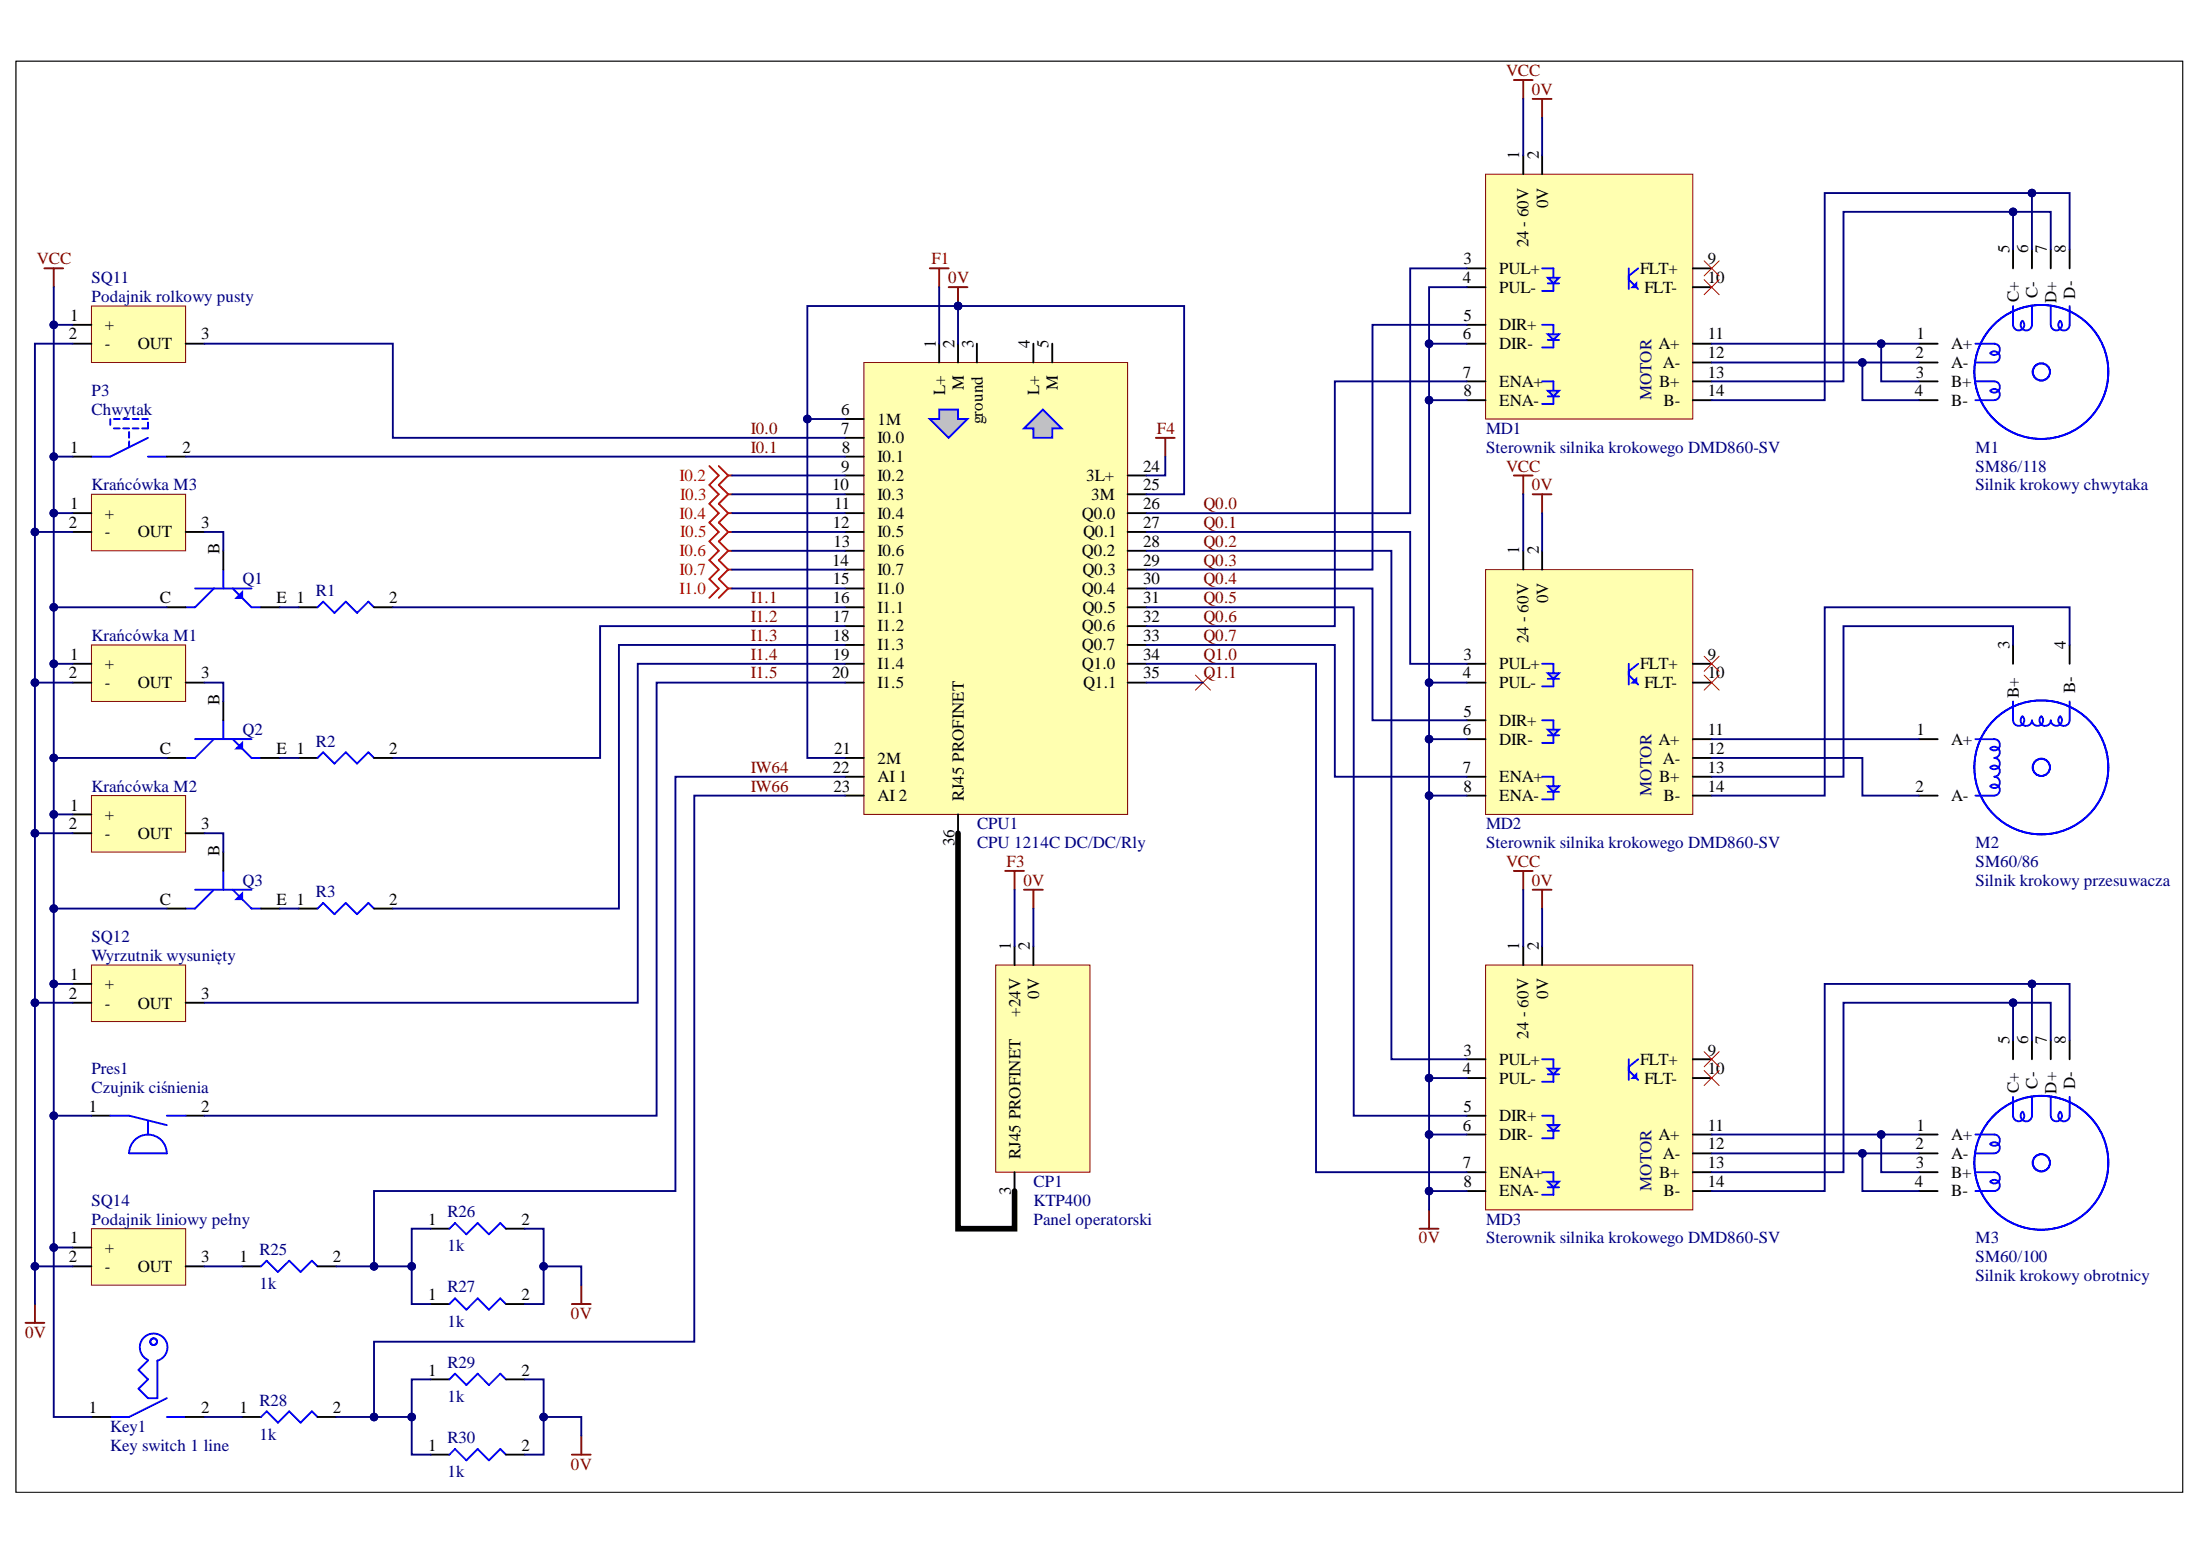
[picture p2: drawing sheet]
<svg xmlns="http://www.w3.org/2000/svg" width="297mm" height="210mm" viewBox="0 0 297 210" stroke-linecap="round" stroke-linejoin="round" font-family="sans-serif">
<path d="M2.2 8.3h292.5v193.1h-292.5z" fill="none" stroke="#000" stroke-width=".14"/>
<path d="M116.6 48.9h35.6v61h-35.6z" fill-rule="evenodd" fill="#ffffb0"/>
<path d="M116.6 48.9h35.6v61h-35.6z" fill="none" stroke="#800000" stroke-width=".14"/>
<g fill="none" stroke="#000" stroke-width=".25">
<path d="M114.1 56.6h2.5M114.1 59.1h2.5M126.8 46.4v2.5M129.4 46.4v2.5M131.9 46.4v2.5M139.5 46.4v2.5M142.1 46.4v2.5M114.1 61.6h2.5M114.1 64.2h2.5M114.1 66.7h2.5M114.1 69.3h2.5M114.1 71.8h2.5"/>
<path d="M114.1 74.3h2.5M114.1 76.9h2.5M114.1 79.4h2.5M152.2 64.2h2.6M152.2 66.7h2.6M152.2 69.3h2.6M152.2 71.8h2.6M152.2 74.3h2.6M152.2 76.9h2.6M152.2 79.4h2.6M114.1 82h2.5M114.1 84.5h2.5"/>
<path d="M114.1 87.1h2.5M114.1 89.6h2.5M114.1 92.1h2.5M152.2 82h2.6M152.2 84.5h2.6M152.2 87.1h2.6M152.2 89.6h2.6M152.2 92.1h2.6M114.1 102.3h2.5M114.1 104.8h2.5M114.1 107.4h2.5"/>
</g>
<path d="M138.3 57.8l2.5-2.5 2.5 2.5h-1.2v1.3h-2.6v-1.3z" fill-rule="evenodd" fill="#c0c0c0"/>
<path d="M138.3 57.8l2.5-2.5 2.5 2.5h-1.2v1.3h-2.6v-1.3z" fill="none" stroke="#00f" stroke-width=".25"/>
<path d="M126.8 55.3h2.6v1.3h1.2l-2.5 2.5-2.6-2.5h1.3z" fill-rule="evenodd" fill="#c0c0c0"/>
<path d="M126.8 55.3h2.6v1.3h1.2l-2.5 2.5-2.6-2.5h1.3z" fill="none" stroke="#00f" stroke-width=".25"/>
<path d="M129.4 109.9v2.6" fill="none" stroke="#000" stroke-width=".25"/>
<path d="M134.4 130.3h12.8v27.9h-12.8z" fill-rule="evenodd" fill="#ffffb0"/>
<path d="M134.4 130.3h12.8v27.9h-12.8z" fill="none" stroke="#800000" stroke-width=".14"/>
<path d="M137 127.7v2.6M139.5 127.7v2.6M137 158.2v2.6" fill="none" stroke="#000" stroke-width=".25"/>
<path d="M125.5 36.2h2.6M126.8 36.2v2.6M128.1 38.8h2.5M129.4 38.8v2.5M135.7 117.6h2.6M137 117.6v2.5M138.3 120.1h2.5M139.5 120.1v2.5" fill="none" stroke="#800000" stroke-width=".25"/>
<circle cx="129.4" cy="41.3" r=".51" fill="#000080"/>
<circle cx="129.4" cy="41.3" r=".51" fill="none" stroke="#000080" stroke-width=".14"/>
<path d="M12.3 41.3h12.8v7.6h-12.8z" fill-rule="evenodd" fill="#ffffb0"/>
<path d="M12.3 41.3h12.8v7.6h-12.8z" fill="none" stroke="#800000" stroke-width=".14"/>
<path d="M9.8 43.8h2.5M9.8 46.4h2.5M25.1 46.4h2.5M9.8 61.6h2.5M22.5 61.6h2.6" fill="none" stroke="#000" stroke-width=".25"/>
<g fill="none" stroke="#00f" stroke-width=".25">
<path d="M14.9 56.6v.8M15.4 57.8h.8M15.4 56.6h.8M16.6 57.8h.8M16.6 56.6h.8M17.4 58.3v.8M17.4 59.6v.8M17.9 57.8h.8M17.9 56.6h.8M19.2 56.6h.8M20 59.1l-5.1 2.5h-2.6M20 57v.8h-.8"/>
<path d="M20 61.6h2.5"/>
</g>
<g fill="none" stroke="#f00" stroke-width=".25">
<path d="M95.8 62.9l1.2 1.3-1.2 1.3 1.2 1.2-1.2 1.3 1.2 1.3-1.2 1.2 1.2 1.3-1.2 1.3 1.2 1.2-1.2 1.3 1.2 1.3-1.2 1.3 1.2 1.2-1.2 1.3M97 62.9l1.3 1.3M98.3 64.2l-1.3 1.3 1.3 1.2M98.3 64.2h.5M98.3 66.7l-1.3 1.3 1.3 1.3M98.3 66.7h.5M98.3 69.3l-1.3 1.2 1.3 1.3M98.3 69.3h.5M98.3 71.8l-1.3 1.3 1.3 1.2M98.3 71.8h.5M98.3 74.3l-1.3 1.3 1.3 1.3M98.3 74.3h.5"/>
<path d="M98.3 76.9l-1.3 1.3 1.3 1.2M98.3 76.9h.5M98.3 79.4l-1.3 1.3M98.3 79.4h.5"/>
</g>
<path d="M12.3 130.3h12.8v7.6h-12.8z" fill-rule="evenodd" fill="#ffffb0"/>
<path d="M12.3 130.3h12.8v7.6h-12.8z" fill="none" stroke="#800000" stroke-width=".14"/>
<path d="M9.8 132.8h2.5M9.8 135.4h2.5M25.1 135.4h2.5M12.3 150.6h2.6M25.1 150.6h2.5" fill="none" stroke="#000" stroke-width=".25"/>
<path d="M14.9 150.6h2.5l5.1 1.3M17.4 155.7h5.1M17.4 155.6a2.54 2.54 0 0 1 2.6-2.4 2.54 2.54 0 0 1 2.5 2.5M20 151.4v1.7M22.5 150.6h2.6" fill="none" stroke="#00f" stroke-width=".25"/>
<path d="M200.6 23.5h28v33.1h-28z" fill-rule="evenodd" fill="#ffffb0"/>
<path d="M200.6 23.5h28v33.1h-28z" fill="none" stroke="#800000" stroke-width=".14"/>
<g fill="none" stroke="#000" stroke-width=".25">
<path d="M198 36.2h2.6M198 38.8h2.6M205.7 21v2.5M208.2 21v2.5M228.6 36.2h2.5M228.6 38.8h2.5M198 43.8h2.6M198 46.4h2.6M198 51.5h2.6M198 54h2.6M228.6 46.4h2.5M228.6 51.5h2.5"/>
<path d="M228.6 54h2.5M228.6 48.9h2.5"/>
</g>
<path d="M208.2 36.2h1.5v3.1h-1.5M209 38.3h1.5" fill="none" stroke="#00f" stroke-width=".25"/>
<path d="M209 37.5h1.5l-.8 .8z" fill="#c0c0c0"/>
<path d="M209 37.5h1.5l-.8 .8zM208.2 43.8h1.5v3.1h-1.5M209 45.9h1.5" fill="none" stroke="#00f" stroke-width=".25"/>
<path d="M209 45.1h1.5l-.8 .8z" fill="#c0c0c0"/>
<path d="M208.2 51.5h1.5v3h-1.5M209 45.1h1.5l-.8 .8zM209 53.5h1.5" fill="none" stroke="#00f" stroke-width=".25"/>
<path d="M209 52.7h1.5l-.8 .8z" fill="#c0c0c0"/>
<path d="M219.9 37.7l1.3 1.3M219.9 36.2v2.8M221.2 36.2l-1.3 1M209 52.7h1.5l-.8 .8z" fill="none" stroke="#00f" stroke-width=".25"/>
<path d="M220.4 38.8l.5-.5v.5z" fill="#c0c0c0"/>
<path d="M220.4 38.8l.5-.5v.5z" fill="none" stroke="#00f" stroke-width=".25"/>
<path d="M200.6 76.9h28v33h-28z" fill-rule="evenodd" fill="#ffffb0"/>
<path d="M200.6 76.9h28v33h-28z" fill="none" stroke="#800000" stroke-width=".14"/>
<g fill="none" stroke="#000" stroke-width=".25">
<path d="M205.7 74.4v2.5M208.2 74.4v2.5M198 89.6h2.6M198 92.1h2.6M198 97.2h2.6M198 99.8h2.6M228.6 89.6h2.5M228.6 92.1h2.5M228.6 99.8h2.5M198 104.8h2.6M198 107.4h2.6M228.6 104.8h2.5"/>
<path d="M228.6 107.4h2.5M228.6 102.3h2.5"/>
</g>
<path d="M208.2 89.6h1.5v3.1h-1.5M209 91.6h1.5" fill="none" stroke="#00f" stroke-width=".25"/>
<path d="M209 90.9h1.5l-.8 .7z" fill="#c0c0c0"/>
<path d="M208.2 97.2h1.5v3.1h-1.5M209 90.9h1.5l-.8 .7zM209 99.3h1.5" fill="none" stroke="#00f" stroke-width=".25"/>
<path d="M209 98.5h1.5l-.8 .8z" fill="#c0c0c0"/>
<path d="M209 98.5h1.5l-.8 .8zM208.2 104.8h1.5v3.1h-1.5M209 106.9h1.5" fill="none" stroke="#00f" stroke-width=".25"/>
<path d="M209 106.1h1.5l-.8 .8z" fill="#c0c0c0"/>
<path d="M219.9 91.1l1.3 1.3M219.9 89.6v2.8M221.2 89.6l-1.3 1M209 106.1h1.5l-.8 .8z" fill="none" stroke="#00f" stroke-width=".25"/>
<path d="M220.4 92.1l.5-.5v.5z" fill="#c0c0c0"/>
<path d="M220.4 92.1l.5-.5v.5z" fill="none" stroke="#00f" stroke-width=".25"/>
<path d="M200.6 130.3h28v33h-28z" fill-rule="evenodd" fill="#ffffb0"/>
<path d="M200.6 130.3h28v33h-28z" fill="none" stroke="#800000" stroke-width=".14"/>
<g fill="none" stroke="#000" stroke-width=".25">
<path d="M205.7 127.7v2.6M208.2 127.7v2.6M198 143h2.6M198 145.5h2.6M198 150.6h2.6M198 153.1h2.6M198 158.2h2.6M228.6 143h2.5M228.6 145.5h2.5M228.6 153.1h2.5M228.6 158.2h2.5M228.6 155.7h2.5"/>
<path d="M198 160.8h2.6M228.6 160.8h2.5"/>
</g>
<path d="M208.2 143h1.5v3h-1.5M209 145h1.5" fill="none" stroke="#00f" stroke-width=".25"/>
<path d="M209 144.3h1.5l-.8 .7z" fill="#c0c0c0"/>
<path d="M208.2 150.6h1.5v3.1h-1.5M209 144.3h1.5l-.8 .7zM209 152.6h1.5" fill="none" stroke="#00f" stroke-width=".25"/>
<path d="M209 151.9h1.5l-.8 .7z" fill="#c0c0c0"/>
<path d="M208.2 158.2h1.5v3.1h-1.5M209 151.9h1.5l-.8 .7zM209 160.3h1.5" fill="none" stroke="#00f" stroke-width=".25"/>
<path d="M209 159.5h1.5l-.8 .8z" fill="#c0c0c0"/>
<path d="M209 159.5h1.5l-.8 .8zM219.9 144.5l1.3 1.3M219.9 143v2.8M221.2 143l-1.3 1" fill="none" stroke="#00f" stroke-width=".25"/>
<path d="M220.4 145.5l.5-.5v.5z" fill="#c0c0c0"/>
<path d="M220.4 145.5l.5-.5v.5z" fill="none" stroke="#00f" stroke-width=".25"/>
<g fill="none" stroke="#800000" stroke-width=".25">
<path d="M204.4 10.8h2.5M205.7 10.8v2.6M206.9 13.4h2.6M208.2 13.4v2.5M204.4 64.2h2.5M205.7 64.2v2.5M206.9 66.7h2.6M208.2 66.7v2.6M204.4 117.6h2.5M205.7 117.6v2.5M206.9 120.1h2.6M208.2 120.1v2.5"/>
<path d="M191.7 165.9h2.5M193 163.3v2.6"/>
</g>
<g fill="none" stroke="#f00" stroke-width=".14">
<path d="M230.1 35.2l2 2M230.1 37.7l2 2.1M232.1 35.2l-2 2M232.1 37.7l-2 2.1M161.4 91.1l2 2.1M163.4 91.1l-2 2.1M230.1 88.6l2 2M230.1 91.1l2 2.1M232.1 88.6l-2 2M232.1 91.1l-2 2.1M230.1 142l2 2M230.1 144.5l2 2"/>
<path d="M232.1 142l-2 2M232.1 144.5l-2 2"/>
</g>
<path d="M12.3 66.7h12.8v7.6h-12.8z" fill-rule="evenodd" fill="#ffffb0"/>
<path d="M12.3 66.7h12.8v7.6h-12.8z" fill="none" stroke="#800000" stroke-width=".14"/>
<path d="M9.8 69.3h2.5M9.8 71.8h2.5M25.1 71.8h2.5" fill="none" stroke="#000" stroke-width=".25"/>
<path d="M12.3 87.1h12.8v7.6h-12.8z" fill-rule="evenodd" fill="#ffffb0"/>
<path d="M12.3 87.1h12.8v7.6h-12.8z" fill="none" stroke="#800000" stroke-width=".14"/>
<path d="M9.8 89.6h2.5M9.8 92.1h2.5M25.1 92.1h2.5" fill="none" stroke="#000" stroke-width=".25"/>
<path d="M12.3 107.4h12.8v7.6h-12.8z" fill-rule="evenodd" fill="#ffffb0"/>
<path d="M12.3 107.4h12.8v7.6h-12.8z" fill="none" stroke="#800000" stroke-width=".14"/>
<path d="M30.2 74.3v2.6M22.5 82h2.6M35.2 82h2.6M9.8 109.9h2.5M9.8 112.5h2.5M25.1 112.5h2.5" fill="none" stroke="#000" stroke-width=".25"/>
<path d="M26.3 79.4h7.7M28.9 79.4l-2.6 2.6h-1.2M30.2 76.9v2.5M31.4 79.4l2.6 2.6h1.2" fill="none" stroke="#00f" stroke-width=".25"/>
<path d="M31.9 80.7l.8-.8v.8z" fill="#00f"/>
<path d="M26.3 99.8h7.7M28.9 99.8l-2.6 2.5h-1.2M30.2 97.2v2.6M31.4 99.8l2.6 2.5h1.2M31.9 80.7l.8-.8v.8z" fill="none" stroke="#00f" stroke-width=".25"/>
<path d="M30.2 94.7v2.5M22.5 102.3h2.6M35.2 102.3h2.6" fill="none" stroke="#000" stroke-width=".25"/>
<path d="M31.9 101l.8-.7v.7z" fill="#00f"/>
<path d="M30.2 117.6v2.5M31.9 101l.8-.7v.7zM26.3 120.1h7.7M28.9 120.1l-2.6 2.5h-1.2M31.4 120.1l2.6 2.5h1.2" fill="none" stroke="#00f" stroke-width=".25"/>
<path d="M30.2 115v2.6M22.5 122.6h2.6M35.2 122.6h2.6" fill="none" stroke="#000" stroke-width=".25"/>
<path d="M31.9 121.4l.8-.8v.8z" fill="#00f"/>
<path d="M42.9 82l.7-.8 1.6 1.5 1.5-1.5 1.5 1.5 1.5-1.5 .8 .8M42.9 102.3l.7-.8 1.6 1.6 1.5-1.6 1.5 1.6 1.5-1.6 .8 .8M31.9 121.4l.8-.8v.8zM42.9 122.6l.7-.7 1.6 1.5 1.5-1.5 1.5 1.5 1.5-1.5 .8 .7" fill="none" stroke="#00f" stroke-width=".25"/>
<path d="M6 36.2h2.5M7.3 36.2v2.6M156.1 59.1h2.5M157.3 59.1v2.5M3.4 178.6h2.6M4.7 176v2.6" fill="none" stroke="#800000" stroke-width=".25"/>
<path d="M40.3 82h2.6M50.5 82h2.5M40.3 102.3h2.6M50.5 102.3h2.5M40.3 122.6h2.6M50.5 122.6h2.5" fill="none" stroke="#000" stroke-width=".25"/>
<path d="M12.3 165.9h12.8v7.6h-12.8z" fill-rule="evenodd" fill="#ffffb0"/>
<path d="M12.3 165.9h12.8v7.6h-12.8z" fill="none" stroke="#800000" stroke-width=".14"/>
<g fill="none" stroke="#000" stroke-width=".25">
<path d="M271.8 33.7v2.5M274.3 33.7v2.5M276.9 33.7v2.5M279.4 33.7v2.5M259.1 46.4h2.5M259.1 48.9h2.5M259.1 51.5h2.5M259.1 54h2.5M259.1 99.8h2.5M271.8 87.1v2.5M279.4 87.1v2.5M259.1 107.4h2.5"/>
<path d="M259.1 153.1h2.5M259.1 155.7h2.5M259.1 158.2h2.5M271.8 140.4v2.6M274.3 140.4v2.6M276.9 140.4v2.6M279.4 140.4v2.6M9.8 168.4h2.5M9.8 170.9h2.5M25.1 170.9h2.5M32.7 170.9h2.5M42.9 170.9h2.5"/>
<path d="M58.1 165.9h2.6M58.1 176h2.6M68.3 165.9h2.6M68.3 176h2.6M259.1 160.8h2.5M12.3 191.3h2.6M25.1 191.3h2.5M32.7 191.3h2.5M42.9 191.3h2.5M58.1 186.2h2.6M58.1 196.4h2.6M68.3 186.2h2.6"/>
<path d="M68.3 196.4h2.6"/>
</g>
<g fill="none" stroke="#00f" stroke-width=".25">
<path d="M266.7 46.4h2.6a.76 .76 0 0 1 .7 1 .76 .76 0 0 1-1.3 .3M266.7 51.5h2.6a.76 .76 0 0 1 .7 1 .76 .76 0 0 1-1.3 .3M266.7 48.9h2.6M266.7 54h2.6M268.7 47.7a.75 .75 0 0 1 1.2 .2 .75 .75 0 0 1-.6 1M268.7 52.7a.75 .75 0 0 1 1.2 .2 .75 .75 0 0 1-.6 1.1M271.8 41.3v2.5M273.1 43.3a.76 .76 0 0 1-.2 1.2 .76 .76 0 0 1-1.1-.6M274.3 41.3v2.5a.76 .76 0 0 1-1 .8 .76 .76 0 0 1-.3-1.3M276.9 41.3v2.5M278.2 43.3a.75 .75 0 0 1-.2 1.2 .75 .75 0 0 1-1.1-.6M279.4 41.3v2.5a.76 .76 0 0 1-1 .8 .76 .76 0 0 1-.3-1.3"/>
<path d="M266.7 99.8h2.6a.76 .76 0 0 1 .7 1 .76 .76 0 0 1-1.3 .3M271.8 94.7v2.5M273 96.7a.76 .76 0 0 0 .3 1.2 .76 .76 0 0 0 1-.7M273.1 96.7a.75 .75 0 0 1-.2 1.2 .75 .75 0 0 1-1.1-.6M275.6 96.7a.76 .76 0 0 0 .2 1.2 .76 .76 0 0 0 1.1-.7M275.6 96.7a.75 .75 0 0 1-.2 1.2 .75 .75 0 0 1-1-.6M278.2 96.7a.75 .75 0 0 1-.2 1.2 .75 .75 0 0 1-1.1-.6M279.4 94.7v2.5a.76 .76 0 0 1-1 .7 .76 .76 0 0 1-.3-1.2M266.7 107.4h2.6M268.7 106.1a.75 .75 0 0 1 1.2 .2 .75 .75 0 0 1-.6 1.1M268.7 103.6a.75 .75 0 0 1 1.2 .2 .75 .75 0 0 1-.6 1M268.7 101a.75 .75 0 0 1 1.2 .2 .75 .75 0 0 1-.6 1.1"/>
<path d="M269.3 104.8a.76 .76 0 0 1 .7 1.1 .76 .76 0 0 1-1.3 .3M269.3 102.3a.76 .76 0 0 1 .7 1.1 .76 .76 0 0 1-1.3 .2M266.7 153.1h2.6a.76 .76 0 0 1 .7 1.1 .76 .76 0 0 1-1.3 .3M266.7 158.2h2.6a.76 .76 0 0 1 .7 1.1 .76 .76 0 0 1-1.3 .3M266.7 155.7h2.6M268.7 154.4a.75 .75 0 0 1 1.2 .2 .75 .75 0 0 1-.6 1.1M268.7 159.5a.75 .75 0 0 1 1.2 .2 .75 .75 0 0 1-.6 1.1M271.8 148.1v2.5M273.1 150.1a.75 .75 0 0 1-.2 1.2 .75 .75 0 0 1-1.1-.6M274.3 148.1v2.5a.76 .76 0 0 1-1 .7 .76 .76 0 0 1-.3-1.2M276.9 148.1v2.5M278.2 150.1a.75 .75 0 0 1-.2 1.2 .75 .75 0 0 1-1.1-.6"/>
<path d="M279.4 148.1v2.5a.76 .76 0 0 1-1 .7 .76 .76 0 0 1-.3-1.2M35.2 170.9l.8-.7 1.5 1.5 1.6-1.5 1.5 1.5 1.5-1.5 .8 .7M60.7 176l.7-.7 1.6 1.5 1.5-1.5 1.5 1.5 1.6-1.5 .7 .7M60.7 165.9l.7-.8 1.6 1.5 1.5-1.5 1.5 1.5 1.5-1.5 .8 .8M266.7 160.8h2.6M20 183.7l-1.3 1.2 1.3 1.3-1.3 1.3 1.3 1.2h1.3v-5M20 183.6a1.86 1.86 0 0 1-.7-2.9 1.86 1.86 0 0 1 3 .2 1.86 1.86 0 0 1-1 2.8M22.5 188.7l-5.1 2.6h-2.5M22.5 191.3h2.6M35.2 191.3l.8-.8 1.5 1.5 1.6-1.5 1.5 1.5 1.5-1.5 .8 .8M60.7 186.2l.7-.8 1.6 1.6 1.5-1.6 1.5 1.6 1.6-1.6 .7 .8M60.7 196.4l.7-.8 1.6 1.5 1.5-1.5 1.5 1.5 1.6-1.5 .7 .8"/>
<circle cx="275.6" cy="50.2" r="1.16"/>
<circle cx="275.6" cy="50.2" r="9"/>
<circle cx="275.6" cy="103.6" r="1.16"/>
<circle cx="275.6" cy="103.6" r="9"/>
<circle cx="275.6" cy="157" r="9"/>
<circle cx="275.6" cy="157" r="1.16"/>
<circle cx="20.7" cy="181.1" r=".45"/>
</g>
<path d="M77.2 176h2.6M78.5 173.5v2.5M77.2 196.4h2.6M78.5 193.8v2.6" fill="none" stroke="#800000" stroke-width=".25"/>
<path d="M208.2 15.9v5.1M4.7 170.9h5.1" fill="none" stroke="#000080" stroke-width=".25"/>
<circle cx="4.7" cy="170.9" r=".51" fill="#000080"/>
<circle cx="4.7" cy="170.9" r=".51" fill="none" stroke="#000080" stroke-width=".14"/>
<path d="M4.7 135.4h5.1" fill="none" stroke="#000080" stroke-width=".25"/>
<circle cx="4.7" cy="135.4" r=".51" fill="#000080"/>
<circle cx="4.7" cy="135.4" r=".51" fill="none" stroke="#000080" stroke-width=".14"/>
<path d="M4.7 92.1v20.4h5.1" fill="none" stroke="#000080" stroke-width=".25"/>
<circle cx="4.7" cy="92.1" r=".51" fill="#000080"/>
<circle cx="4.7" cy="92.1" r=".51" fill="none" stroke="#000080" stroke-width=".14"/>
<circle cx="4.7" cy="112.5" r=".51" fill="#000080"/>
<circle cx="4.7" cy="112.5" r=".51" fill="none" stroke="#000080" stroke-width=".14"/>
<path d="M4.7 71.8v20.3h5.1" fill="none" stroke="#000080" stroke-width=".25"/>
<circle cx="4.7" cy="71.8" r=".51" fill="#000080"/>
<circle cx="4.7" cy="71.8" r=".51" fill="none" stroke="#000080" stroke-width=".14"/>
<circle cx="4.7" cy="92.1" r=".51" fill="#000080"/>
<circle cx="4.7" cy="92.1" r=".51" fill="none" stroke="#000080" stroke-width=".14"/>
<path d="M9.8 46.4h-5.1v25.4h5.1" fill="none" stroke="#000080" stroke-width=".25"/>
<circle cx="4.7" cy="71.8" r=".51" fill="#000080"/>
<circle cx="4.7" cy="71.8" r=".51" fill="none" stroke="#000080" stroke-width=".14"/>
<path d="M7.3 168.4v22.9h5" fill="none" stroke="#000080" stroke-width=".25"/>
<circle cx="7.3" cy="168.4" r=".51" fill="#000080"/>
<circle cx="7.3" cy="168.4" r=".51" fill="none" stroke="#000080" stroke-width=".14"/>
<path d="M7.3 150.6v17.8h2.5" fill="none" stroke="#000080" stroke-width=".25"/>
<circle cx="7.3" cy="168.4" r=".51" fill="#000080"/>
<circle cx="7.3" cy="168.4" r=".51" fill="none" stroke="#000080" stroke-width=".14"/>
<circle cx="7.3" cy="150.6" r=".51" fill="#000080"/>
<circle cx="7.3" cy="150.6" r=".51" fill="none" stroke="#000080" stroke-width=".14"/>
<path d="M22.5 122.6h-15.2v28h5" fill="none" stroke="#000080" stroke-width=".25"/>
<circle cx="7.3" cy="150.6" r=".51" fill="#000080"/>
<circle cx="7.3" cy="150.6" r=".51" fill="none" stroke="#000080" stroke-width=".14"/>
<circle cx="7.3" cy="132.8" r=".51" fill="#000080"/>
<circle cx="7.3" cy="132.8" r=".51" fill="none" stroke="#000080" stroke-width=".14"/>
<circle cx="7.3" cy="122.6" r=".51" fill="#000080"/>
<circle cx="7.3" cy="122.6" r=".51" fill="none" stroke="#000080" stroke-width=".14"/>
<path d="M7.3 132.8h2.5" fill="none" stroke="#000080" stroke-width=".25"/>
<circle cx="7.3" cy="132.8" r=".51" fill="#000080"/>
<circle cx="7.3" cy="132.8" r=".51" fill="none" stroke="#000080" stroke-width=".14"/>
<path d="M9.8 109.9h-2.5v12.7" fill="none" stroke="#000080" stroke-width=".25"/>
<circle cx="7.3" cy="122.6" r=".51" fill="#000080"/>
<circle cx="7.3" cy="122.6" r=".51" fill="none" stroke="#000080" stroke-width=".14"/>
<circle cx="7.3" cy="109.9" r=".51" fill="#000080"/>
<circle cx="7.3" cy="109.9" r=".51" fill="none" stroke="#000080" stroke-width=".14"/>
<path d="M7.3 102.3h15.2" fill="none" stroke="#000080" stroke-width=".25"/>
<circle cx="7.3" cy="102.3" r=".51" fill="#000080"/>
<circle cx="7.3" cy="102.3" r=".51" fill="none" stroke="#000080" stroke-width=".14"/>
<path d="M9.8 89.6h-2.5v20.3" fill="none" stroke="#000080" stroke-width=".25"/>
<circle cx="7.3" cy="109.9" r=".51" fill="#000080"/>
<circle cx="7.3" cy="109.9" r=".51" fill="none" stroke="#000080" stroke-width=".14"/>
<circle cx="7.3" cy="102.3" r=".51" fill="#000080"/>
<circle cx="7.3" cy="102.3" r=".51" fill="none" stroke="#000080" stroke-width=".14"/>
<circle cx="7.3" cy="89.6" r=".51" fill="#000080"/>
<circle cx="7.3" cy="89.6" r=".51" fill="none" stroke="#000080" stroke-width=".14"/>
<path d="M7.3 82h15.2" fill="none" stroke="#000080" stroke-width=".25"/>
<circle cx="7.3" cy="82" r=".51" fill="#000080"/>
<circle cx="7.3" cy="82" r=".51" fill="none" stroke="#000080" stroke-width=".14"/>
<path d="M9.8 69.3h-2.5v20.3" fill="none" stroke="#000080" stroke-width=".25"/>
<circle cx="7.3" cy="89.6" r=".51" fill="#000080"/>
<circle cx="7.3" cy="89.6" r=".51" fill="none" stroke="#000080" stroke-width=".14"/>
<circle cx="7.3" cy="82" r=".51" fill="#000080"/>
<circle cx="7.3" cy="82" r=".51" fill="none" stroke="#000080" stroke-width=".14"/>
<circle cx="7.3" cy="69.3" r=".51" fill="#000080"/>
<circle cx="7.3" cy="69.3" r=".51" fill="none" stroke="#000080" stroke-width=".14"/>
<path d="M9.8 61.6h-2.5v7.7" fill="none" stroke="#000080" stroke-width=".25"/>
<circle cx="7.3" cy="69.3" r=".51" fill="#000080"/>
<circle cx="7.3" cy="69.3" r=".51" fill="none" stroke="#000080" stroke-width=".14"/>
<circle cx="7.3" cy="61.6" r=".51" fill="#000080"/>
<circle cx="7.3" cy="61.6" r=".51" fill="none" stroke="#000080" stroke-width=".14"/>
<path d="M7.3 43.8h2.5" fill="none" stroke="#000080" stroke-width=".25"/>
<circle cx="7.3" cy="43.8" r=".51" fill="#000080"/>
<circle cx="7.3" cy="43.8" r=".51" fill="none" stroke="#000080" stroke-width=".14"/>
<g fill="none" stroke="#000080" stroke-width=".25">
<path d="M27.6 46.4h25.4v12.7h61.1M25.1 61.6h89M27.6 71.8h2.6v2.5M27.6 92.1h2.6v2.6M37.8 82h2.5M114.1 92.1h-25.4v58.5h-61.1M114.1 89.6h-28v45.8h-58.5M27.6 112.5h2.6v2.5M37.8 102.3h2.5M37.8 122.6h2.5M27.6 170.9h5.1M27.6 191.3h5.1"/>
<path d="M45.4 191.3h10.2"/>
</g>
<circle cx="55.6" cy="191.3" r=".51" fill="#000080"/>
<circle cx="55.6" cy="191.3" r=".51" fill="none" stroke="#000080" stroke-width=".14"/>
<circle cx="50.5" cy="191.3" r=".51" fill="#000080"/>
<circle cx="50.5" cy="191.3" r=".51" fill="none" stroke="#000080" stroke-width=".14"/>
<path d="M58.1 165.9h-2.5v5h-10.2" fill="none" stroke="#000080" stroke-width=".25"/>
<circle cx="50.5" cy="170.9" r=".51" fill="#000080"/>
<circle cx="50.5" cy="170.9" r=".51" fill="none" stroke="#000080" stroke-width=".14"/>
<circle cx="55.6" cy="170.9" r=".51" fill="#000080"/>
<circle cx="55.6" cy="170.9" r=".51" fill="none" stroke="#000080" stroke-width=".14"/>
<path d="M114.1 107.4h-20.4v73.7h-43.2v10.2" fill="none" stroke="#000080" stroke-width=".25"/>
<circle cx="50.5" cy="191.3" r=".51" fill="#000080"/>
<circle cx="50.5" cy="191.3" r=".51" fill="none" stroke="#000080" stroke-width=".14"/>
<path d="M114.1 104.8h-22.9v56h-40.7v10.1" fill="none" stroke="#000080" stroke-width=".25"/>
<circle cx="50.5" cy="170.9" r=".51" fill="#000080"/>
<circle cx="50.5" cy="170.9" r=".51" fill="none" stroke="#000080" stroke-width=".14"/>
<path d="M53 82h61.1M114.1 87.1h-30.5v35.5h-30.6M114.1 84.5h-33.1v17.8h-28M58.1 186.2h-2.5v10.2h2.5" fill="none" stroke="#000080" stroke-width=".25"/>
<circle cx="55.6" cy="191.3" r=".51" fill="#000080"/>
<circle cx="55.6" cy="191.3" r=".51" fill="none" stroke="#000080" stroke-width=".14"/>
<path d="M55.6 170.9v5.1h2.5" fill="none" stroke="#000080" stroke-width=".25"/>
<circle cx="55.6" cy="170.9" r=".51" fill="#000080"/>
<circle cx="55.6" cy="170.9" r=".51" fill="none" stroke="#000080" stroke-width=".14"/>
<path d="M70.9 186.2h2.5v10.2h-2.5" fill="none" stroke="#000080" stroke-width=".25"/>
<circle cx="73.4" cy="191.3" r=".51" fill="#000080"/>
<circle cx="73.4" cy="191.3" r=".51" fill="none" stroke="#000080" stroke-width=".14"/>
<path d="M70.9 165.9h2.5v10.1h-2.5" fill="none" stroke="#000080" stroke-width=".25"/>
<circle cx="73.4" cy="170.9" r=".51" fill="#000080"/>
<circle cx="73.4" cy="170.9" r=".51" fill="none" stroke="#000080" stroke-width=".14"/>
<path d="M73.4 191.3h5.1v2.5" fill="none" stroke="#000080" stroke-width=".25"/>
<circle cx="73.4" cy="191.3" r=".51" fill="#000080"/>
<circle cx="73.4" cy="191.3" r=".51" fill="none" stroke="#000080" stroke-width=".14"/>
<path d="M73.4 170.9h5.1v2.6" fill="none" stroke="#000080" stroke-width=".25"/>
<circle cx="73.4" cy="170.9" r=".51" fill="#000080"/>
<circle cx="73.4" cy="170.9" r=".51" fill="none" stroke="#000080" stroke-width=".14"/>
<path d="M109 56.6v45.7h5.1M98.8 79.4h15.3M98.8 76.9h15.3M98.8 74.3h15.3M98.8 71.8h15.3M98.8 69.3h15.3M98.8 66.7h15.3M98.8 64.2h15.3" fill="none" stroke="#000080" stroke-width=".25"/>
<circle cx="109" cy="56.6" r=".51" fill="#000080"/>
<circle cx="109" cy="56.6" r=".51" fill="none" stroke="#000080" stroke-width=".14"/>
<path d="M129.4 46.4v-5.1h-20.4v15.3h5.1" fill="none" stroke="#000080" stroke-width=".25"/>
<circle cx="109" cy="56.6" r=".51" fill="#000080"/>
<circle cx="109" cy="56.6" r=".51" fill="none" stroke="#000080" stroke-width=".14"/>
<circle cx="129.4" cy="41.3" r=".51" fill="#000080"/>
<circle cx="129.4" cy="41.3" r=".51" fill="none" stroke="#000080" stroke-width=".14"/>
<path d="M129.4 112.5v53.4h7.6v-5.1" fill="none" stroke="#000" stroke-width=".76"/>
<path d="M129.4 41.3h30.5v25.4h-5.1" fill="none" stroke="#000080" stroke-width=".25"/>
<circle cx="129.4" cy="41.3" r=".51" fill="#000080"/>
<circle cx="129.4" cy="41.3" r=".51" fill="none" stroke="#000080" stroke-width=".14"/>
<path d="M198 36.2h-7.6v33.1h-35.6M198 51.5h-17.8v33h-25.4M198 43.8h-12.7v33.1h-30.5M154.8 79.4h30.5v17.8h12.7M154.8 74.4h33.1v68.6h10.1M154.8 71.8h35.6v17.8h7.6M157.3 61.6v2.6h-2.5M154.8 92.1h7.6M154.8 89.6h22.9v68.6h20.3M154.8 87.1h25.4v17.7h17.8M154.8 82h28v68.6h15.2M198 153.1h-5v7.7h5" fill="none" stroke="#000080" stroke-width=".25"/>
<circle cx="192.9" cy="160.8" r=".51" fill="#000080"/>
<circle cx="192.9" cy="160.8" r=".51" fill="none" stroke="#000080" stroke-width=".14"/>
<circle cx="192.9" cy="153.1" r=".51" fill="#000080"/>
<circle cx="192.9" cy="153.1" r=".51" fill="none" stroke="#000080" stroke-width=".14"/>
<path d="M198 145.5h-5v7.6" fill="none" stroke="#000080" stroke-width=".25"/>
<circle cx="192.9" cy="153.1" r=".51" fill="#000080"/>
<circle cx="192.9" cy="153.1" r=".51" fill="none" stroke="#000080" stroke-width=".14"/>
<circle cx="193" cy="145.5" r=".51" fill="#000080"/>
<circle cx="193" cy="145.5" r=".51" fill="none" stroke="#000080" stroke-width=".14"/>
<path d="M198 107.4h-5v38.1" fill="none" stroke="#000080" stroke-width=".25"/>
<circle cx="193" cy="145.5" r=".51" fill="#000080"/>
<circle cx="193" cy="145.5" r=".51" fill="none" stroke="#000080" stroke-width=".14"/>
<circle cx="193" cy="107.4" r=".51" fill="#000080"/>
<circle cx="193" cy="107.4" r=".51" fill="none" stroke="#000080" stroke-width=".14"/>
<path d="M198 99.8h-5v7.6" fill="none" stroke="#000080" stroke-width=".25"/>
<circle cx="193" cy="107.4" r=".51" fill="#000080"/>
<circle cx="193" cy="107.4" r=".51" fill="none" stroke="#000080" stroke-width=".14"/>
<circle cx="193" cy="99.8" r=".51" fill="#000080"/>
<circle cx="193" cy="99.8" r=".51" fill="none" stroke="#000080" stroke-width=".14"/>
<path d="M198 92.1h-5v7.7" fill="none" stroke="#000080" stroke-width=".25"/>
<circle cx="193" cy="99.8" r=".51" fill="#000080"/>
<circle cx="193" cy="99.8" r=".51" fill="none" stroke="#000080" stroke-width=".14"/>
<circle cx="192.9" cy="92.1" r=".51" fill="#000080"/>
<circle cx="192.9" cy="92.1" r=".51" fill="none" stroke="#000080" stroke-width=".14"/>
<path d="M198 54h-5v38.1" fill="none" stroke="#000080" stroke-width=".25"/>
<circle cx="192.9" cy="92.1" r=".51" fill="#000080"/>
<circle cx="192.9" cy="92.1" r=".51" fill="none" stroke="#000080" stroke-width=".14"/>
<circle cx="192.9" cy="54" r=".51" fill="#000080"/>
<circle cx="192.9" cy="54" r=".51" fill="none" stroke="#000080" stroke-width=".14"/>
<path d="M198 46.4h-5v7.6" fill="none" stroke="#000080" stroke-width=".25"/>
<circle cx="192.9" cy="54" r=".51" fill="#000080"/>
<circle cx="192.9" cy="54" r=".51" fill="none" stroke="#000080" stroke-width=".14"/>
<circle cx="192.9" cy="46.4" r=".51" fill="#000080"/>
<circle cx="192.9" cy="46.4" r=".51" fill="none" stroke="#000080" stroke-width=".14"/>
<path d="M198 38.8h-5v7.6" fill="none" stroke="#000080" stroke-width=".25"/>
<circle cx="192.9" cy="46.4" r=".51" fill="#000080"/>
<circle cx="192.9" cy="46.4" r=".51" fill="none" stroke="#000080" stroke-width=".14"/>
<path d="M274.3 132.8h-27.9v28h-15.3" fill="none" stroke="#000080" stroke-width=".25"/>
<circle cx="274.3" cy="132.8" r=".51" fill="#000080"/>
<circle cx="274.3" cy="132.8" r=".51" fill="none" stroke="#000080" stroke-width=".14"/>
<path d="M271.8 135.4h-22.9v22.8h-17.8" fill="none" stroke="#000080" stroke-width=".25"/>
<circle cx="271.8" cy="135.4" r=".51" fill="#000080"/>
<circle cx="271.8" cy="135.4" r=".51" fill="none" stroke="#000080" stroke-width=".14"/>
<path d="M231.1 155.7h28" fill="none" stroke="#000080" stroke-width=".25"/>
<circle cx="251.4" cy="155.7" r=".51" fill="#000080"/>
<circle cx="251.4" cy="155.7" r=".51" fill="none" stroke="#000080" stroke-width=".14"/>
<path d="M231.1 153.1h28" fill="none" stroke="#000080" stroke-width=".25"/>
<circle cx="254" cy="153.1" r=".51" fill="#000080"/>
<circle cx="254" cy="153.1" r=".51" fill="none" stroke="#000080" stroke-width=".14"/>
<path d="M274.3 26.1h-27.9v27.9h-15.3M231.1 99.8h28M271.8 87.1v-2.6h-22.9v20.3h-17.8M279.4 87.1v-5.1h-33v25.4h-15.3M231.1 102.3h20.4v5.1h7.6" fill="none" stroke="#000080" stroke-width=".25"/>
<circle cx="274.3" cy="26.1" r=".51" fill="#000080"/>
<circle cx="274.3" cy="26.1" r=".51" fill="none" stroke="#000080" stroke-width=".14"/>
<path d="M271.8 28.6h-22.9v22.9h-17.8" fill="none" stroke="#000080" stroke-width=".25"/>
<circle cx="271.8" cy="28.6" r=".51" fill="#000080"/>
<circle cx="271.8" cy="28.6" r=".51" fill="none" stroke="#000080" stroke-width=".14"/>
<path d="M231.1 48.9h28" fill="none" stroke="#000080" stroke-width=".25"/>
<circle cx="251.4" cy="48.9" r=".51" fill="#000080"/>
<circle cx="251.4" cy="48.9" r=".51" fill="none" stroke="#000080" stroke-width=".14"/>
<path d="M231.1 46.4h28" fill="none" stroke="#000080" stroke-width=".25"/>
<circle cx="254" cy="46.4" r=".51" fill="#000080"/>
<circle cx="254" cy="46.4" r=".51" fill="none" stroke="#000080" stroke-width=".14"/>
<path d="M251.5 155.7v5.1h7.6" fill="none" stroke="#000080" stroke-width=".25"/>
<circle cx="251.4" cy="155.7" r=".51" fill="#000080"/>
<circle cx="251.4" cy="155.7" r=".51" fill="none" stroke="#000080" stroke-width=".14"/>
<path d="M251.5 48.9v5.1h7.6" fill="none" stroke="#000080" stroke-width=".25"/>
<circle cx="251.4" cy="48.9" r=".51" fill="#000080"/>
<circle cx="251.4" cy="48.9" r=".51" fill="none" stroke="#000080" stroke-width=".14"/>
<path d="M254 153.1v5.1h5.1" fill="none" stroke="#000080" stroke-width=".25"/>
<circle cx="254" cy="153.1" r=".51" fill="#000080"/>
<circle cx="254" cy="153.1" r=".51" fill="none" stroke="#000080" stroke-width=".14"/>
<path d="M254 46.4v5.1h5.1" fill="none" stroke="#000080" stroke-width=".25"/>
<circle cx="254" cy="46.4" r=".51" fill="#000080"/>
<circle cx="254" cy="46.4" r=".51" fill="none" stroke="#000080" stroke-width=".14"/>
<path d="M271.8 140.4v-5h5.1v5" fill="none" stroke="#000080" stroke-width=".25"/>
<circle cx="271.8" cy="135.4" r=".51" fill="#000080"/>
<circle cx="271.8" cy="135.4" r=".51" fill="none" stroke="#000080" stroke-width=".14"/>
<path d="M271.8 33.7v-5.1h5.1v5.1" fill="none" stroke="#000080" stroke-width=".25"/>
<circle cx="271.8" cy="28.6" r=".51" fill="#000080"/>
<circle cx="271.8" cy="28.6" r=".51" fill="none" stroke="#000080" stroke-width=".14"/>
<path d="M274.3 140.4v-7.6h5.1v7.6" fill="none" stroke="#000080" stroke-width=".25"/>
<circle cx="274.3" cy="132.8" r=".51" fill="#000080"/>
<circle cx="274.3" cy="132.8" r=".51" fill="none" stroke="#000080" stroke-width=".14"/>
<path d="M274.3 33.7v-7.6h5.1v7.6" fill="none" stroke="#000080" stroke-width=".25"/>
<circle cx="274.3" cy="26.1" r=".51" fill="#000080"/>
<circle cx="274.3" cy="26.1" r=".51" fill="none" stroke="#000080" stroke-width=".14"/>
<path d="M4.7 112.5v63.5" fill="none" stroke="#000080" stroke-width=".25"/>
<circle cx="4.7" cy="170.9" r=".51" fill="#000080"/>
<circle cx="4.7" cy="170.9" r=".51" fill="none" stroke="#000080" stroke-width=".14"/>
<circle cx="4.7" cy="135.4" r=".51" fill="#000080"/>
<circle cx="4.7" cy="135.4" r=".51" fill="none" stroke="#000080" stroke-width=".14"/>
<circle cx="4.7" cy="112.5" r=".51" fill="#000080"/>
<circle cx="4.7" cy="112.5" r=".51" fill="none" stroke="#000080" stroke-width=".14"/>
<path d="M7.3 38.8v22.8" fill="none" stroke="#000080" stroke-width=".25"/>
<circle cx="7.3" cy="61.6" r=".51" fill="#000080"/>
<circle cx="7.3" cy="61.6" r=".51" fill="none" stroke="#000080" stroke-width=".14"/>
<circle cx="7.3" cy="43.8" r=".51" fill="#000080"/>
<circle cx="7.3" cy="43.8" r=".51" fill="none" stroke="#000080" stroke-width=".14"/>
<path d="M126.8 38.8v7.6M137 120.1v7.6M139.5 122.6v5.1M193 160.8v2.5" fill="none" stroke="#000080" stroke-width=".25"/>
<circle cx="192.9" cy="160.8" r=".51" fill="#000080"/>
<circle cx="192.9" cy="160.8" r=".51" fill="none" stroke="#000080" stroke-width=".14"/>
<path d="M205.7 13.4v7.6M205.7 66.7v7.7M208.2 69.3v5.1M205.7 120.1v7.6M208.2 122.6v5.1" fill="none" stroke="#000080" stroke-width=".25"/>
<g font-size="2.3" fill="#800000">
<text x="203.3" y="10.3">VCC</text>
<text x="206.8" y="12.8">0V</text>
<text x="5" y="35.7">VCC</text>
<text x="125.7" y="35.7">F1</text>
<text x="128" y="38.2">0V</text>
<text x="101.4" y="58.6">I0.0</text>
<text x="156.2" y="58.6">F4</text>
<text x="101.4" y="61.1">I0.1</text>
<text x="203.3" y="63.7">VCC</text>
<text x="162.5" y="68.7">Q0.0</text>
<text x="162.5" y="71.3">Q0.1</text>
<text x="206.8" y="66.2">0V</text>
<text x="162.5" y="73.8">Q0.2</text>
<text x="162.5" y="76.4">Q0.3</text>
<text x="101.4" y="81.4">I1.1</text>
<text x="101.4" y="84">I1.2</text>
<text x="162.5" y="78.9">Q0.4</text>
<text x="162.5" y="81.4">Q0.5</text>
<text x="162.5" y="84">Q0.6</text>
<text x="101.4" y="86.5">I1.3</text>
<text x="101.4" y="89">I1.4</text>
<text x="162.5" y="86.5">Q0.7</text>
<text x="162.5" y="89">Q1.0</text>
<text x="101.4" y="91.6">I1.5</text>
<text x="162.5" y="91.6">Q1.1</text>
<text x="101.4" y="104.3">IW64</text>
<text x="101.4" y="106.9">IW66</text>
<text x="135.9" y="117">F3</text>
<text x="138.2" y="119.6">0V</text>
<text x="203.3" y="117">VCC</text>
<text x="206.8" y="119.6">0V</text>
<text x="191.6" y="167.8">0V</text>
<text x="77.1" y="178">0V</text>
<text x="3.4" y="180.6">0V</text>
<text x="77.1" y="198.4">0V</text>
</g>
<g font-size="2.3">
<text x="205.1" y="21.5" transform="rotate(-90 205.1 21.5)">1</text>
<text x="207.7" y="21.5" transform="rotate(-90 207.7 21.5)">2</text>
<text x="209" y="28.1" transform="rotate(-90 209 28.1)">0V</text>
<text x="197.6" y="35.7">3</text>
<text x="206.4" y="33.4" transform="rotate(-90 206.4 33.4)">24 - 60V</text>
<text x="230.6" y="35.7">9</text>
<text x="271.3" y="34.2" transform="rotate(-90 271.3 34.2)">5</text>
<text x="273.8" y="34.2" transform="rotate(-90 273.8 34.2)">6</text>
<text x="276.4" y="34.2" transform="rotate(-90 276.4 34.2)">7</text>
<text x="278.9" y="34.2" transform="rotate(-90 278.9 34.2)">8</text>
<text x="197.5" y="38.2">4</text>
<text x="202.4" y="36.9">PUL+</text>
<text x="202.4" y="39.5">PUL-</text>
<text x="221.5" y="36.9">FLT+</text>
<text x="222" y="39.5">FLT-</text>
<text x="230.6" y="38.2">10</text>
<text x="272.6" y="40.8" transform="rotate(-90 272.6 40.8)">C+</text>
<text x="275.1" y="40.2" transform="rotate(-90 275.1 40.2)">C-</text>
<text x="277.6" y="40.9" transform="rotate(-90 277.6 40.9)">D+</text>
<text x="280.2" y="40.3" transform="rotate(-90 280.2 40.3)">D-</text>
<text x="9.3" y="45.8">2</text>
<text x="9.5" y="43.3">1</text>
<text x="14.1" y="44.6">+</text>
<text x="14.1" y="47.1">-</text>
<text x="18.6" y="47.1">OUT</text>
<text x="27.2" y="45.8">3</text>
<text x="126.3" y="46.9" transform="rotate(-90 126.3 46.9)">1</text>
<text x="128.9" y="46.9" transform="rotate(-90 128.9 46.9)">2</text>
<text x="131.4" y="46.9" transform="rotate(-90 131.4 46.9)">3</text>
<text x="139" y="46.9" transform="rotate(-90 139 46.9)">4</text>
<text x="141.6" y="46.9" transform="rotate(-90 141.6 46.9)">5</text>
<text x="197.5" y="45.8">6</text>
<text x="197.6" y="43.3">5</text>
<text x="202.4" y="44.6">DIR+</text>
<text x="202.4" y="47.1">DIR-</text>
<text x="223.9" y="47.1">A+</text>
<text x="230.6" y="45.8">11</text>
<text x="258.8" y="45.8">1</text>
<text x="263.4" y="47.1">A+</text>
<text x="127.6" y="53.4" transform="rotate(-90 127.6 53.4)">L+</text>
<text x="130.1" y="52.7" transform="rotate(-90 130.1 52.7)">M</text>
<text x="140.3" y="53.4" transform="rotate(-90 140.3 53.4)">L+</text>
<text x="142.8" y="52.7" transform="rotate(-90 142.8 52.7)">M</text>
<text x="197.5" y="51">7</text>
<text x="197.6" y="53.5">8</text>
<text x="202.4" y="52.3">ENA+</text>
<text x="224" y="52.3">B+</text>
<text x="224.5" y="49.7">A-</text>
<text x="230.6" y="48.4">12</text>
<text x="230.6" y="51">13</text>
<text x="230.6" y="53.5">14</text>
<text x="258.5" y="53.5">4</text>
<text x="258.6" y="48.4">2</text>
<text x="258.7" y="51">3</text>
<text x="263.4" y="49.7">A-</text>
<text x="263.4" y="52.3">B+</text>
<text x="113.6" y="56.1">6</text>
<text x="113.6" y="58.6">7</text>
<text x="118.5" y="57.3">1M</text>
<text x="118.5" y="59.9">I0.0</text>
<text x="132.7" y="57.2" transform="rotate(-90 132.7 57.2)">ground</text>
<text x="202.4" y="54.8">ENA-</text>
<text x="224.6" y="54.8">B-</text>
<text x="263.4" y="54.8">B-</text>
<text x="9.5" y="61.1">1</text>
<text x="24.6" y="61.1">2</text>
<text x="113.6" y="63.7">9</text>
<text x="113.6" y="61.1">8</text>
<text x="118.5" y="62.4">I0.1</text>
<text x="118.5" y="64.9">I0.2</text>
<text x="146.7" y="64.9">3L+</text>
<text x="154.4" y="63.7">24</text>
<text x="9.3" y="71.3">2</text>
<text x="9.5" y="68.7">1</text>
<text x="14.1" y="70">+</text>
<text x="27.2" y="71.3">3</text>
<text x="112.4" y="66.2">10</text>
<text x="112.5" y="71.3">12</text>
<text x="112.6" y="68.7">11</text>
<text x="118.5" y="67.5">I0.3</text>
<text x="118.5" y="70">I0.4</text>
<text x="146.1" y="70">Q0.0</text>
<text x="147.3" y="67.5">3M</text>
<text x="154.4" y="66.2">25</text>
<text x="154.4" y="68.7">26</text>
<text x="154.4" y="71.3">27</text>
<text x="14.1" y="72.5">-</text>
<text x="18.6" y="72.5">OUT</text>
<text x="29.6" y="74.8" transform="rotate(-90 29.6 74.8)">B</text>
<text x="112.4" y="76.4">14</text>
<text x="112.5" y="73.8">13</text>
<text x="118.5" y="72.5">I0.5</text>
<text x="118.5" y="75.1">I0.6</text>
<text x="118.5" y="77.6">I0.7</text>
<text x="146.1" y="75.1">Q0.2</text>
<text x="146.1" y="77.6">Q0.3</text>
<text x="146.2" y="72.5">Q0.1</text>
<text x="154.4" y="73.8">28</text>
<text x="154.4" y="76.4">29</text>
<text x="205.1" y="74.8" transform="rotate(-90 205.1 74.8)">1</text>
<text x="207.7" y="74.8" transform="rotate(-90 207.7 74.8)">2</text>
<text x="21.6" y="81.4">C</text>
<text x="37.3" y="81.4">E 1</text>
<text x="52.6" y="81.4">2</text>
<text x="112.5" y="78.9">15</text>
<text x="112.5" y="81.4">16</text>
<text x="112.5" y="84">17</text>
<text x="118.5" y="80.2">I1.0</text>
<text x="118.5" y="82.7">I1.1</text>
<text x="146.1" y="80.2">Q0.4</text>
<text x="146.1" y="82.7">Q0.5</text>
<text x="154.4" y="78.9">30</text>
<text x="154.4" y="81.4">31</text>
<text x="154.4" y="84">32</text>
<text x="209" y="81.4" transform="rotate(-90 209 81.4)">0V</text>
<text x="9.5" y="89">1</text>
<text x="112.5" y="86.5">18</text>
<text x="112.5" y="89">19</text>
<text x="118.5" y="85.2">I1.2</text>
<text x="118.5" y="87.8">I1.3</text>
<text x="146.1" y="85.2">Q0.6</text>
<text x="146.1" y="87.8">Q0.7</text>
<text x="154.4" y="86.5">33</text>
<text x="154.4" y="89">34</text>
<text x="197.6" y="89">3</text>
<text x="206.4" y="86.8" transform="rotate(-90 206.4 86.8)">24 - 60V</text>
<text x="230.6" y="89">9</text>
<text x="271.3" y="87.6" transform="rotate(-90 271.3 87.6)">3</text>
<text x="278.9" y="87.6" transform="rotate(-90 278.9 87.6)">4</text>
<text x="9.3" y="91.6">2</text>
<text x="14.1" y="90.3">+</text>
<text x="14.1" y="92.9">-</text>
<text x="18.6" y="92.9">OUT</text>
<text x="27.2" y="91.6">3</text>
<text x="29.6" y="95.2" transform="rotate(-90 29.6 95.2)">B</text>
<text x="112.4" y="91.6">20</text>
<text x="118.5" y="90.3">I1.4</text>
<text x="118.5" y="92.9">I1.5</text>
<text x="146.1" y="90.3">Q1.0</text>
<text x="146.2" y="92.9">Q1.1</text>
<text x="154.4" y="91.6">35</text>
<text x="197.5" y="91.6">4</text>
<text x="202.4" y="90.3">PUL+</text>
<text x="202.4" y="92.9">PUL-</text>
<text x="221.5" y="90.3">FLT+</text>
<text x="222" y="92.9">FLT-</text>
<text x="230.6" y="91.6">10</text>
<text x="272.6" y="94.2" transform="rotate(-90 272.6 94.2)">B+</text>
<text x="280.2" y="93.6" transform="rotate(-90 280.2 93.6)">B-</text>
<text x="21.6" y="101.8">C</text>
<text x="37.3" y="101.8">E 1</text>
<text x="52.6" y="101.8">2</text>
<text x="112.6" y="101.8">21</text>
<text x="197.5" y="99.3">6</text>
<text x="197.6" y="96.7">5</text>
<text x="202.4" y="98">DIR+</text>
<text x="202.4" y="100.5">DIR-</text>
<text x="223.9" y="100.5">A+</text>
<text x="230.6" y="99.3">11</text>
<text x="230.6" y="101.8">12</text>
<text x="258.8" y="99.3">1</text>
<text x="263.4" y="100.5">A+</text>
<text x="112.5" y="104.3">22</text>
<text x="112.5" y="106.9">23</text>
<text x="118.5" y="103.1">2M</text>
<text x="118.5" y="105.6">AI 1</text>
<text x="197.5" y="104.3">7</text>
<text x="197.6" y="106.9">8</text>
<text x="202.4" y="105.6">ENA+</text>
<text x="224" y="105.6">B+</text>
<text x="224.5" y="103.1">A-</text>
<text x="230.6" y="104.3">13</text>
<text x="230.6" y="106.9">14</text>
<text x="258.6" y="106.9">2</text>
<text x="9.3" y="112">2</text>
<text x="9.5" y="109.4">1</text>
<text x="14.1" y="110.7">+</text>
<text x="14.1" y="113.2">-</text>
<text x="18.6" y="113.2">OUT</text>
<text x="27.2" y="112">3</text>
<text x="118.5" y="108.1">AI 2</text>
<text x="130.1" y="108.1" transform="rotate(-90 130.1 108.1)">RJ45 PROFINET</text>
<text x="202.4" y="108.1">ENA-</text>
<text x="224.6" y="108.1">B-</text>
<text x="263.4" y="108.1">A-</text>
<text x="29.6" y="115.5" transform="rotate(-90 29.6 115.5)">B</text>
<text x="128.9" y="114.2" transform="rotate(-90 128.9 114.2)">36</text>
<text x="21.6" y="122.1">C</text>
<text x="37.3" y="122.1">E 1</text>
<text x="52.6" y="122.1">2</text>
<text x="136.5" y="128.3" transform="rotate(-90 136.5 128.3)">1</text>
<text x="139" y="128.3" transform="rotate(-90 139 128.3)">2</text>
<text x="205.1" y="128.3" transform="rotate(-90 205.1 128.3)">1</text>
<text x="207.7" y="128.3" transform="rotate(-90 207.7 128.3)">2</text>
<text x="9.3" y="134.8">2</text>
<text x="9.5" y="132.2">1</text>
<text x="14.1" y="133.5">+</text>
<text x="14.1" y="136.1">-</text>
<text x="18.6" y="136.1">OUT</text>
<text x="27.2" y="134.8">3</text>
<text x="137.8" y="137.2" transform="rotate(-90 137.8 137.2)">+24V</text>
<text x="140.3" y="134.8" transform="rotate(-90 140.3 134.8)">0V</text>
<text x="209" y="134.8" transform="rotate(-90 209 134.8)">0V</text>
<text x="197.6" y="142.5">3</text>
<text x="202.4" y="143.7">PUL+</text>
<text x="206.4" y="140.2" transform="rotate(-90 206.4 140.2)">24 - 60V</text>
<text x="221.5" y="143.7">FLT+</text>
<text x="230.6" y="142.5">9</text>
<text x="271.3" y="141" transform="rotate(-90 271.3 141)">5</text>
<text x="273.8" y="141" transform="rotate(-90 273.8 141)">6</text>
<text x="276.4" y="141" transform="rotate(-90 276.4 141)">7</text>
<text x="278.9" y="141" transform="rotate(-90 278.9 141)">8</text>
<text x="197.5" y="145">4</text>
<text x="202.4" y="146.3">PUL-</text>
<text x="222" y="146.3">FLT-</text>
<text x="230.6" y="145">10</text>
<text x="272.6" y="147.6" transform="rotate(-90 272.6 147.6)">C+</text>
<text x="275.1" y="147" transform="rotate(-90 275.1 147)">C-</text>
<text x="277.6" y="147.6" transform="rotate(-90 277.6 147.6)">D+</text>
<text x="280.2" y="147" transform="rotate(-90 280.2 147)">D-</text>
<text x="12" y="150.1">1</text>
<text x="27.2" y="150.1">2</text>
<text x="197.5" y="152.6">6</text>
<text x="197.6" y="150.1">5</text>
<text x="202.4" y="151.4">DIR+</text>
<text x="202.4" y="153.9">DIR-</text>
<text x="223.9" y="153.9">A+</text>
<text x="230.6" y="152.6">11</text>
<text x="230.6" y="155.2">12</text>
<text x="258.6" y="155.2">2</text>
<text x="258.8" y="152.6">1</text>
<text x="263.4" y="153.9">A+</text>
<text x="136.5" y="161.3" transform="rotate(-90 136.5 161.3)">3</text>
<text x="137.8" y="156.4" transform="rotate(-90 137.8 156.4)">RJ45 PROFINET</text>
<text x="197.5" y="157.7">7</text>
<text x="197.6" y="160.2">8</text>
<text x="202.4" y="159">ENA+</text>
<text x="202.4" y="161.5">ENA-</text>
<text x="224" y="159">B+</text>
<text x="224.5" y="156.4">A-</text>
<text x="224.6" y="161.5">B-</text>
<text x="230.6" y="157.7">13</text>
<text x="230.6" y="160.2">14</text>
<text x="258.5" y="160.2">4</text>
<text x="258.7" y="157.7">3</text>
<text x="263.4" y="156.4">A-</text>
<text x="263.4" y="159">B+</text>
<text x="263.4" y="161.5">B-</text>
<text x="9.5" y="167.8">1</text>
<text x="57.8" y="165.3">1</text>
<text x="70.4" y="165.3">2</text>
<text x="9.3" y="170.4">2</text>
<text x="14.1" y="169.1">+</text>
<text x="14.1" y="171.7">-</text>
<text x="18.6" y="171.7">OUT</text>
<text x="27.2" y="170.4">3</text>
<text x="32.3" y="170.4">1</text>
<text x="44.9" y="170.4">2</text>
<text x="57.8" y="175.5">1</text>
<text x="70.4" y="175.5">2</text>
<text x="57.8" y="185.7">1</text>
<text x="70.4" y="185.7">2</text>
<text x="12" y="190.8">1</text>
<text x="27.2" y="190.8">2</text>
<text x="32.3" y="190.8">1</text>
<text x="44.9" y="190.8">2</text>
<text x="57.8" y="195.8">1</text>
<text x="70.4" y="195.8">2</text>
</g>
<g font-size="2.3" fill="#000080">
<text x="12.4" y="38.2">SQ11</text>
<text x="12.4" y="40.8">Podajnik rolkowy pusty</text>
<text x="12.4" y="53.5">P3</text>
<text x="12.4" y="56.1">Chwytak</text>
<text x="200.6" y="58.6">MD1</text>
<text x="223" y="54" transform="rotate(-90 223 54)">MOTOR</text>
<text x="200.6" y="61.1">Sterownik silnika krokowego DMD860-SV</text>
<text x="266.7" y="61.1">M1</text>
<text x="266.7" y="63.7">SM86/118</text>
<text x="12.4" y="66.2">Krańcówka M3</text>
<text x="266.7" y="66.2">Silnik krokowy chwytaka</text>
<text x="32.7" y="78.9">Q1</text>
<text x="42.6" y="80.4">R1</text>
<text x="12.4" y="86.5">Krańcówka M1</text>
<text x="32.7" y="99.3">Q2</text>
<text x="42.6" y="100.8">R2</text>
<text x="12.4" y="106.9">Krańcówka M2</text>
<text x="223" y="107.4" transform="rotate(-90 223 107.4)">MOTOR</text>
<text x="131.9" y="112">CPU1</text>
<text x="200.6" y="112">MD2</text>
<text x="32.7" y="119.6">Q3</text>
<text x="131.9" y="114.5">CPU 1214C DC/DC/Rly</text>
<text x="200.6" y="114.5">Sterownik silnika krokowego DMD860-SV</text>
<text x="266.7" y="114.5">M2</text>
<text x="266.7" y="117">SM60/86</text>
<text x="266.7" y="119.6">Silnik krokowy przesuwacza</text>
<text x="42.6" y="121.1">R3</text>
<text x="12.4" y="127.2">SQ12</text>
<text x="12.4" y="129.7">Wyrzutnik wysunięty</text>
<text x="12.4" y="145">Pres1</text>
<text x="12.4" y="147.6">Czujnik ciśnienia</text>
<text x="139.5" y="160.2">CP1</text>
<text x="223" y="160.7" transform="rotate(-90 223 160.7)">MOTOR</text>
<text x="12.4" y="162.8">SQ14</text>
<text x="12.4" y="165.3">Podajnik liniowy pełny</text>
<text x="60.4" y="164.3">R26</text>
<text x="139.5" y="162.8">KTP400</text>
<text x="139.5" y="165.3">Panel operatorski</text>
<text x="200.6" y="165.3">MD3</text>
<text x="200.6" y="167.8">Sterownik silnika krokowego DMD860-SV</text>
<text x="266.7" y="167.8">M3</text>
<text x="35" y="169.4">R25</text>
<text x="35" y="173.9">1k</text>
<text x="60.4" y="168.9">1k</text>
<text x="266.7" y="170.4">SM60/100</text>
<text x="266.7" y="172.9">Silnik krokowy obrotnicy</text>
<text x="60.4" y="174.4">R27</text>
<text x="60.4" y="179.1">1k</text>
<text x="60.4" y="184.7">R29</text>
<text x="35" y="189.7">R28</text>
<text x="60.4" y="189.2">1k</text>
<text x="14.9" y="193.3">Key1</text>
<text x="14.9" y="195.8">Key switch 1 line</text>
<text x="35" y="194.3">1k</text>
<text x="60.4" y="194.8">R30</text>
<text x="60.4" y="199.4">1k</text>
</g>
<g font-size="2.3" fill="#f00">
<text x="91.7" y="64.9">I0.2</text>
<text x="91.7" y="70">I0.4</text>
<text x="91.8" y="67.5">I0.3</text>
<text x="91.7" y="75.1">I0.6</text>
<text x="91.7" y="77.6">I0.7</text>
<text x="91.8" y="72.5">I0.5</text>
<text x="91.7" y="80.2">I1.0</text>
</g>
</svg>
